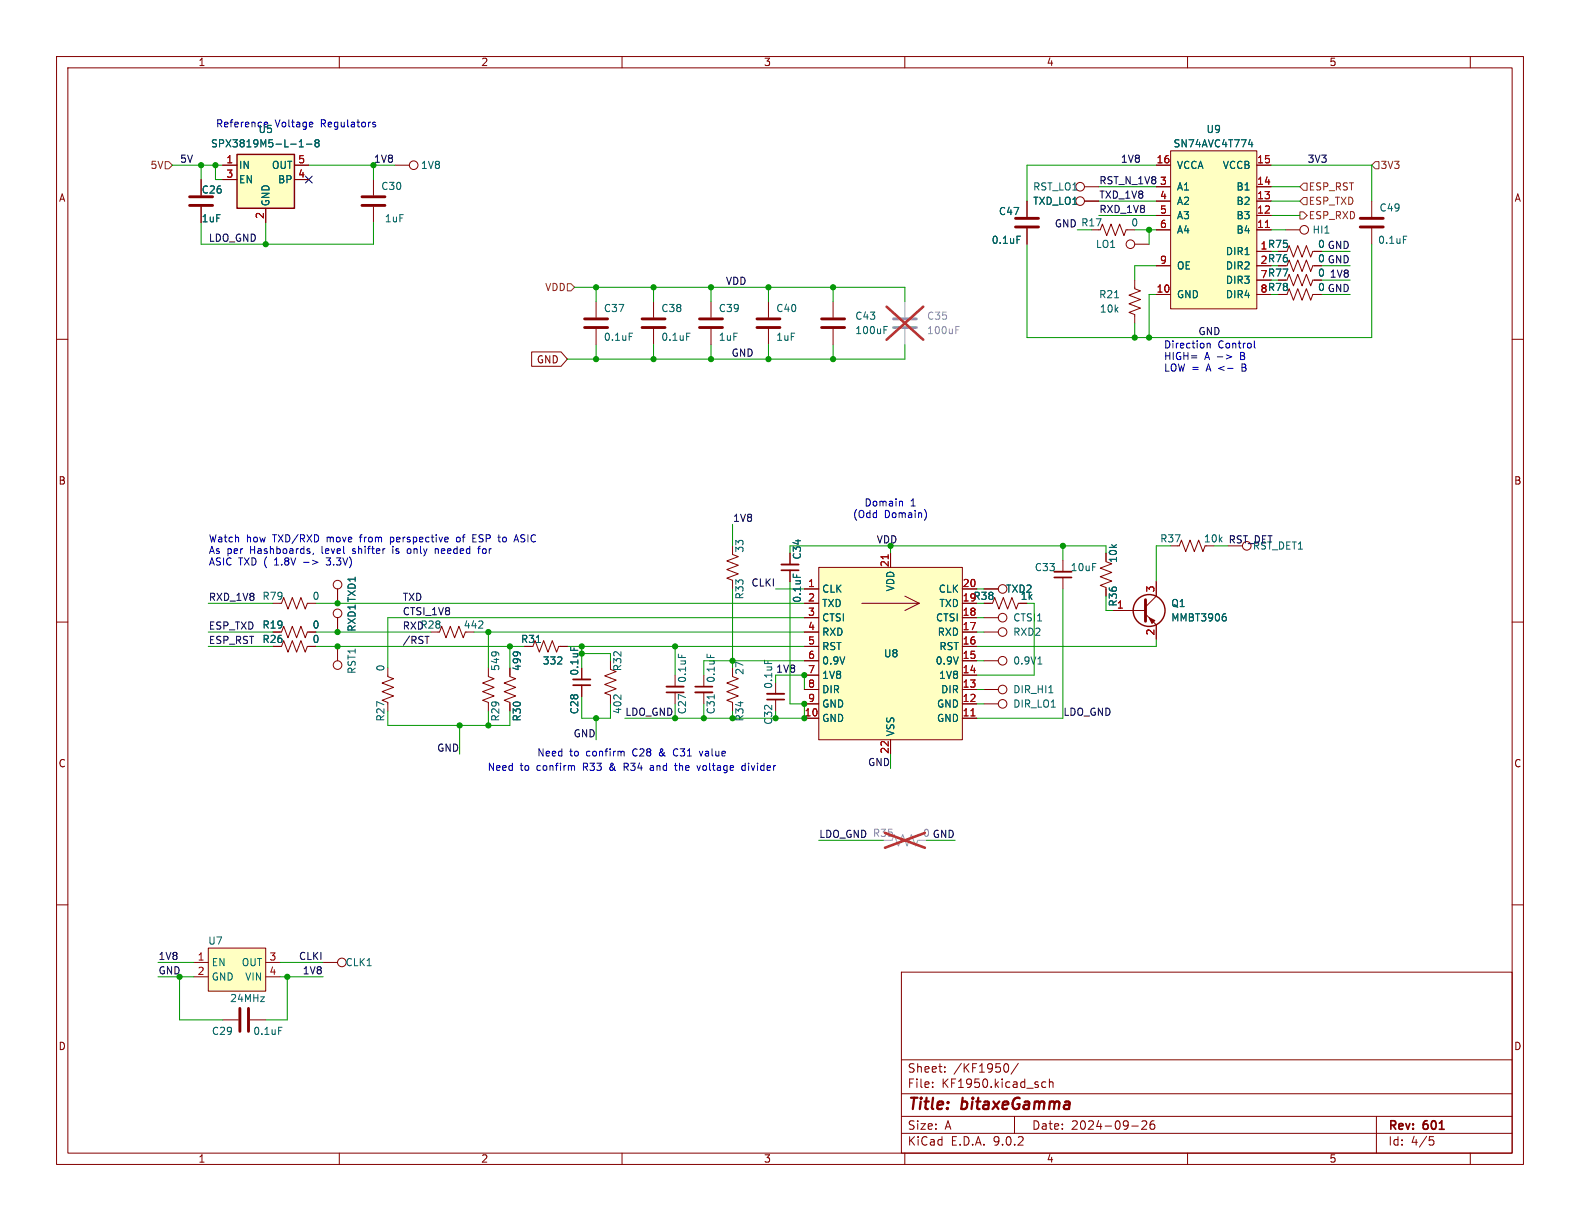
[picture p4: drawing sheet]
<svg xmlns="http://www.w3.org/2000/svg" width="279mm" height="216mm" viewBox="0 0 279 216" stroke-linecap="round" stroke-linejoin="round" font-family="sans-serif">
<g fill="none" stroke="#840000" stroke-width=".18">
<path d="M10 10h259.4v195.9h-259.4zM12 12h255.4v191.9h-255.4zM60 10v2M110 10v2M160 10v2M210 10v2M260 10v2M242.6 35.6v2.8M115.6 53.3v2.8M115.6 58.2v2.8M125.7 53.3v2.8M125.7 58.2v2.8"/>
<path d="M135.9 53.3v2.8M135.9 58.2v2.8M147.3 53.3v2.8M147.3 58.2v2.8M227.6 52.1l.4-1 .7 2 .8-2 .8 2 .7-2 .8 2 .4-1h1.5M227.6 49.5l.4-1 .7 2 .8-2 .8 2 .7-2 .8 2 .4-1h1.5M227.6 47l.4-1 .7 2 .8-2 .8 2 .7-2 .8 2 .4-1h1.5M227.6 44.5l.4-1.1 .7 2.1 .8-2.1 .8 2.1 .7-2.1 .8 2.1 .4-1h1.5M242.6 40.4v2.8M10 60h2M267.4 60h2M129.5 96.5v1.5l1.1 .4-2.1 .8 2.1 .7-2.1 .8 2.1 .8-2.1 .7 1 .4v1.5"/>
<path d="M208.5 96.5l.4-1 .8 2 .7-2 .8 2 .8-2 .7 2 .4-1M10 110h2M49.8 106.7l.4-1 .7 2 .8-2 .8 2 .7-2 .8 2 .4-1h1.5M49.8 111.8l.4-1.1 .7 2.1 .8-2.1 .8 2.1 .7-2.1 .8 2.1 .4-1h1.5M49.8 114.3l.4-1 .7 2 .8-2 .8 2 .7-2 .8 2 .4-1h1.5M59.7 104.1v2.6M59.7 109.2v2.6M59.7 114.3v2.5M68.6 118.1v1.5l1 .4-2 .8 2 .7-2 .8 2 .8-2 .7 1 .4M77.7 111.8l.4-1.1 .8 2.1 .7-2.1 .8 2.1 .8-2.1 .7 2.1 .4-1M86.4 118.1v1.5l1 .4-2.1 .8 2.1 .7-2.1 .8 2.1 .8-2.1 .7 1.1 .4v1.5M94.2 114.3l.4-1 .8 2 .7-2 .8 2 .8-2 .7 2 .4-1h1.5"/>
<path d="M107.9 116.8v1.6l1.1 .3-2.1 .8 2.1 .8-2.1 .7 2.1 .8-2.1 .8 1 .3v1.6M119.4 119.4v2M124.5 119.4v2M174 111.8h2.5M174 116.8h2.5M175.5 106.7l.4-1 .8 2 .7-2 .8 2 .7-2 .8 2 .4-1M196.8 108h5.8M202.6 108.6l1.9 1.9v2.5M204.5 102.9v2.5l-1.9 1.9M267.4 110h2M119.4 122.4v2.1M124.5 122.4v2.1"/>
<path d="M137.2 120.7v2M137.2 123.7v2M174 121.9h2.5M174 124.5h2.5M10 160h2M159.4 171.9h108v32h-108zM267.4 160h2M159.4 197.4h108M159.4 193.4h108M159.4 187.4h108M164.9 192.1v.2M164.9 191.4v.1"/>
<path d="M167.1 189.4v.2M167.1 188.7v.1M177.9 188.1a.81 .81 0 0 1 .5 .6 .81 .81 0 0 1-.3 .8l-.2 .1M179.4 197.4v3M180.1 188l-1.3 1.9M184.2 192l.3 .3 .4-.1M184.9 191.4l-.4-.1-.3 .3M185.6 191.4l.2-.1 .3 .1 .1 .9M185.6 190.8v1.5M200.1 199.1h1.2M201.9 198.3l.6-.1 .2 .1 .1 .3-.9 1.1h.9M204.1 198.2a.59 .59 0 0 0-.7 .6v.6l.1 .2 .4 .1 .2-.2 .1-.5-.1-.2h-.5l-.2 .2"/>
<path d="M243.4 197.4v6.5M60 203.9v2M110 203.9v2M159.4 200.4h108M160 203.9v2M210 203.9v2M252.8 201h.7M252.9 201.6h.4l.3 .2-.2 .6-.5 .1M260 203.9v2"/>
<circle cx="220.5" cy="96.5" r=".76"/>
<circle cx="59.7" cy="108.5" r=".76"/>
<circle cx="59.7" cy="103.4" r=".76"/>
<circle cx="59.7" cy="117.6" r=".76"/>
<circle cx="177.3" cy="111.8" r=".76"/>
<circle cx="177.3" cy="116.8" r=".76"/>
<circle cx="177.3" cy="124.5" r=".76"/>
<circle cx="177.3" cy="121.9" r=".76"/>
</g>
<g fill="none" stroke="#006464" stroke-width=".18">
<path d="M121.4 58.9h.6M156.3 58.3h.4M156.3 57.7h.6M248.2 41.8h.6M84.6 111.1h.8M85.3 109.9v.4M94.9 113.6h.7M98.6 117.4h.8M99.3 116.3v.4M120 115.7v.6M125 115.7v.6M135.2 116.7v.6"/>
<path d="M183.5 117.4h.8M216.5 108.5h.2M216.6 109l.3 .3v.3l-.3 .2M108.7 122.9h.4M109.8 122.9v.8M126.3 122.9v.7M185.5 122.5h.7"/>
</g>
<path d="M240.5 38.6h4.1M113.5 56.4h4.1M113.5 57.9h4.1M123.7 56.4h4.1M123.7 57.9h4.1M133.9 56.4h4M133.9 57.9h4M145.3 56.4h4.1M145.3 57.9h4.1M240.5 40.1h4.1M202.6 106v3.9" fill="none" stroke="#840000" stroke-width=".51"/>
<path d="M158 56.4h4.1M158 57.9h4.1" fill="none" stroke="#a1a1a1" stroke-width=".51"/>
<path d="M160 53.3v2.8M160 58.2v2.8" fill="none" stroke="#a1a1a1" stroke-width=".18"/>
<path d="M169 58.3h.4M169 57.7h.6" fill="none" stroke="#989898" stroke-width=".18"/>
<path d="M156.8 54.2l6.5 5.9M163.3 54.2l-6.5 5.9" fill="none" stroke="#e12e31" stroke-width=".46"/>
<circle cx="203.2" cy="107.9" r="2.82" fill="none" stroke="#840000" stroke-width=".25"/>
<path d="M203.2 109.2l1 .5-.5 .5z" fill="#840000" stroke="#840000" stroke-width=".18"/>
<path d="M117.9 122.4h3M122.9 121.4h3.1M135.6 123.7h3.1" fill="none" stroke="#840000" stroke-width=".3"/>
<path d="M117.9 121.4h3M122.9 122.4h3.1M135.6 122.7h3.1" fill="none" stroke="#840000" stroke-width=".33"/>
<path d="M207 26.7h15.2v27.9h-15.2z" fill="#ffffc2"/>
<g fill="none" stroke="#840000" stroke-width=".18">
<path d="M181.6 35.6v2.8M204.5 29.2h2.5M204.5 33h2.5M204.5 35.6h2.5M204.5 38.1h2.5M207 26.7h15.2v27.9h-15.2zM222.2 29.2h2.6M222.2 33h2.6M222.2 35.6h2.6M222.2 38.1h2.6M181.6 40.4v2.8M204.5 40.6h2.5"/>
<path d="M204.5 47h2.5M204.5 52.1h2.5M222.2 40.6h2.6M222.2 52.1h2.6M222.2 44.5h2.6M222.2 49.5h2.6M102.9 118.1v2M102.9 121.2v2"/>
</g>
<path d="M223.8 40.2h.7" fill="none" stroke="#a90000" stroke-width=".18"/>
<path d="M221.1 24.6l-.3 1h.8M221.4 25.1v.9M179.8 41.8h.7M100.9 114.4v.6" fill="none" stroke="#006464" stroke-width=".18"/>
<path d="M101.3 121.2h3.1" fill="none" stroke="#840000" stroke-width=".3"/>
<path d="M101.3 120.1h3.1" fill="none" stroke="#840000" stroke-width=".33"/>
<path d="M179.6 38.6h4M179.6 40.1h4" fill="none" stroke="#840000" stroke-width=".51"/>
<path d="M41.9 27.3h10.2v9.5h-10.2z" fill="#ffffc2"/>
<path d="M41.9 27.3h10.2v9.5h-10.2z" fill="none" stroke="#840000" stroke-width=".25"/>
<g fill="none" stroke="#840000" stroke-width=".18">
<path d="M35.6 31.8v2.7M35.6 36.6v2.8M39.4 29.2h2.5M39.4 31.8h2.5M47 36.8v2.6M52.1 29.2h2.5M52.1 31.8h2.5M66 31.8v2.7M66 36.6v2.8M69.8 29.2h2.6M191.8 35.6h2.5M191.8 33h2.5"/>
<path d="M105.4 53.3v2.8M105.4 58.2v2.8M194.6 40.6l.3-1 .8 2.1 .8-2.1 .7 2.1 .8-2.1 .8 2.1 .3-1.1h1.6M200.7 49.5v1.6l1 .3-2.1 .8 2.1 .8-2.1 .7 2.1 .8-2.1 .7 1.1 .4v1.6M200.7 43.2h2.5M227.3 40.6h2.6M139.7 97.8v2M195.6 97.8v1.5l1 .4-2 .8 2 .7-2 .8 2 .7-2 .8 1 .4v1.5M129.5 118.1v1.5l1.1 .4-2.1 .8 2.1 .7-2.1 .8 2.1 .8-2.1 .7 1 .4v1.5M139.7 100.8v2.1M57.1 170.2h2.6"/>
<circle cx="73.2" cy="29.2" r=".76"/>
<circle cx="191" cy="35.6" r=".76"/>
<circle cx="191" cy="33" r=".76"/>
<circle cx="199.9" cy="43.2" r=".76"/>
<circle cx="230.6" cy="40.6" r=".76"/>
<circle cx="60.5" cy="170.2" r=".76"/>
</g>
<path d="M52.9 26h.7M52.9 25.1l.4-.4v1.3M54.2 25.5h1M55.9 25.3l-.2 .2 .1 .4 .1 .1 .4-.1 .1-.2v-.2l-.2-.2M55.9 25.3l-.2-.3 .2-.3h.3l.2 .3-.2 .3M55.9 25.3h.3M111.3 58.9h.6M197.1 52.6h.7M140.3 101.5v.6" fill="none" stroke="#006464" stroke-width=".18"/>
<path d="M33.5 34.8h4.1M33.5 36.3h4.1M64 34.8h4.1M64 36.3h4.1M103.4 56.4h4M103.4 57.9h4" fill="none" stroke="#840000" stroke-width=".51"/>
<path d="M157.7 148.6l.4-1 .8 2 .7-2 .8 2 .8-2 .7 2 .4-1h1.5" fill="none" stroke="#a1a1a1" stroke-width=".18"/>
<path d="M156.5 147.3l7.1 2.6M163.6 147.3l-7.1 2.6" fill="none" stroke="#e12e31" stroke-width=".46"/>
<path d="M138.2 100.8h3" fill="none" stroke="#840000" stroke-width=".3"/>
<path d="M138.2 99.8h3" fill="none" stroke="#840000" stroke-width=".33"/>
<path d="M144.8 100.3h25.4v30.5h-25.4z" fill="#ffffc2"/>
<g fill="none" stroke="#840000" stroke-width=".18">
<path d="M157.5 97.8v2.5M90.2 118.1v1.5l1 .4-2 .8 2 .7-2 .8 2 .8-2 .7 1 .4v1.5M142.2 106.7h2.6M142.2 104.1h2.6M142.2 109.2h2.6M142.2 111.8h2.6M142.2 114.3h2.6M142.2 116.8h2.6M142.2 119.4h2.6M144.8 100.3h25.4v30.5h-25.4zM152.4 106.7h10.2M160 105.4l2.6 1.3"/>
<path d="M162.6 106.7l-2.6 1.3M170.2 104.1h2.5M170.2 109.2h2.5M170.2 111.8h2.5M170.2 114.3h2.5M170.2 116.8h2.5M170.2 119.4h2.5M142.2 121.9h2.6M142.2 124.5h2.6M142.2 127h2.6M157.5 130.8v2.6M170.2 121.9h2.5"/>
<path d="M170.2 124.5h2.5M170.2 127h2.5M39.4 180.3h2.8M44.2 180.3h2.8"/>
</g>
<path d="M157.1 98.1v.7M171.7 126.6h.7" fill="none" stroke="#a90000" stroke-width=".18"/>
<path d="M42.4 178.3v4.1M43.9 178.3v4.1" fill="none" stroke="#840000" stroke-width=".51"/>
<path d="M49.3 181.6h.6" fill="none" stroke="#006464" stroke-width=".18"/>
<path d="M36.8 167.6h10.2v7.7h-10.2z" fill="#ffffc2"/>
<g fill="none" stroke="#840000" stroke-width=".18">
<path d="M35.6 31.8v2.7M35.6 36.6v2.8M39.4 29.2h2.5M39.4 31.8h2.5M47 36.8v2.6M52.1 29.2h2.5M52.1 31.8h2.5M181.6 35.6v2.8M191.8 35.6h2.5M204.5 29.2h2.5M204.5 35.6h2.5M204.5 33h2.5"/>
<path d="M204.5 38.1h2.5M222.2 29.2h2.6M222.2 35.6h2.6M222.2 33h2.6M222.2 38.1h2.6M181.6 40.4v2.8M204.5 40.6h2.5M204.5 47h2.5M204.5 52.1h2.5M222.2 40.6h2.6M222.2 52.1h2.6M222.2 44.5h2.6"/>
<path d="M222.2 49.5h2.6M232.4 47h1.3M232.4 52.1h1.3M232.4 44.5h1.3M232.4 49.5h1.3M94 62.2h5.2l1.1 1.3-1.1 1.3h-5.2zM139.7 97.8v2M157.5 97.8v2.5M188 99.1v2M195.6 97.8v1.3M54.6 114.3h1.3M54.6 111.8h1.3"/>
<path d="M59.7 104.1v2.6M59.7 109.2v2.6M90.2 118.1v1.3M99.1 114.3h1.2M102.9 118.1v2M139.7 100.8v2.1M142.2 109.2h2.6M142.2 104.1h2.6M142.2 114.3h2.6M142.2 111.8h2.6M142.2 106.7h2.6M142.2 116.8h2.6"/>
<path d="M142.2 119.4h2.6M170.2 109.2h2.5M170.2 104.1h2.5M170.2 114.3h2.5M170.2 111.8h2.5M170.2 116.8h2.5M170.2 119.4h2.5M174 109.2h2.5M174 104.1h2.5M188 102.1v2M195.6 104.1v1.3M196.8 108h2.6"/>
<path d="M204.5 102.9v2.5M204.5 110.5v2.5M90.2 124.5v1.2M102.9 121.2v2M142.2 121.9h2.6M142.2 124.5h2.6M142.2 127h2.6M157.5 130.8v2.6M170.2 121.9h2.5M170.2 124.5h2.5M170.2 127h2.5M34.3 170.2h2.5"/>
<path d="M34.3 172.7h2.5M36.8 167.6h10.2v7.7h-10.2zM47 170.2h2.5M47 172.7h2.5"/>
<circle cx="177.3" cy="109.2" r=".76"/>
<circle cx="177.3" cy="104.1" r=".76"/>
</g>
<path d="M186.4 102.1h3.1" fill="none" stroke="#840000" stroke-width=".3"/>
<path d="M186.4 101.1h3.1" fill="none" stroke="#840000" stroke-width=".33"/>
<path d="M29.2 28.6h.6l.7 .6-.7 .6h-.6zM229.9 37.5h.6l.6 .6-.6 .6h-.6zM229.9 35.6l.6-.7h.6v1.3h-.6zM230.5 32.4h.6v1.3h-.6l-.6-.7zM243.2 28.6h.6v1.2h-.6l-.6-.6zM100.3 50.2h.7l.6 .6-.6 .6h-.7z" fill="none" stroke="#725600" stroke-width=".18"/>
<path d="M75.2 112.5h.7" fill="none" stroke="#0f0f0f" stroke-width=".18"/>
<g fill="none" stroke="#009600" stroke-width=".18">
<path d="M30.5 29.2h8.9M35.6 29.2v2.6M35.6 39.4v3.8h30.4v-3.8M38.1 29.2v2.6h1.3M47 39.4v3.8M54.6 29.2h15.2M66 29.2v2.6M194.3 35.6h10.2M194.3 33h10.2M194.3 38.1h10.2M204.5 29.2h-22.9v6.4M224.8 29.2h17.8v6.4"/>
<path d="M224.8 35.6h5.1M224.8 33h5.1M224.8 38.1h5.1M101.6 50.8h58.4v2.5M105.4 50.8v2.5M115.6 50.8v2.5M125.7 50.8v2.5M135.9 50.8v2.5M147.3 50.8v2.5M181.6 43.2v16.5h61v-16.5M200.7 57.2v2.5M200.7 40.6h3.8"/>
<path d="M203.2 40.6v2.6M204.5 52.1h-1.3v7.6M204.5 47h-3.8v2.5M224.8 40.6h2.5M233.7 52.1h5.1M233.7 47h5.1M233.7 44.5h5.1M233.7 49.5h5.1M105.4 61v2.5M115.6 61v2.5M125.7 61v2.5M135.9 61v2.5"/>
<path d="M147.3 61v2.5M160 61v2.5h-59.7M129.5 92.7v3.8M139.7 97.8v-1.3h55.9v1.3M157.5 96.5v1.3M188 96.5v2.6M207 96.5h-2.5v6.4M214.6 96.5h2.6M36.8 114.3h11.5M36.8 106.7h11.5M36.8 111.8h11.5M55.9 114.3h36.8"/>
<path d="M55.9 106.7h86.3M55.9 111.8h20.3M83.8 111.8h58.4M86.4 111.8v6.3M90.2 114.3v3.8M100.3 114.3h41.9M102.9 114.3v1.3h5v1.2M119.4 114.3v5.1M129.5 104.1v14M137.2 119.4h5v2.5M137.2 104.1h5M139.7 102.9v21.6h2.5v2.5h-31.7"/>
<path d="M142.2 116.8h-17.7v2.6M142.2 109.2h-73.6v8.9M172.7 116.8h1.3M172.7 104.1h1.3M172.7 111.8h1.3M172.7 109.2h1.3M181.6 106.7h1.3v12.7h-10.2M188 104.1v22.9h-15.3M195.6 105.4v2.6h1.2M204.5 113v1.3h-31.8M68.6 125.7v2.6h21.6v-2.6M81.3 128.3v5.1"/>
<path d="M86.4 125.7v2.6M102.9 123.2v3.8h5v-2.5M105.4 127v3.8M119.4 124.5v2.5M124.5 124.5v2.5M129.5 125.7v1.3M157.5 133.4v2.5M172.7 124.5h1.3M172.7 121.9h1.3M144.8 148.6h11.4M163.8 148.6h5.1M27.9 172.7h6.4"/>
<path d="M27.9 170.2h6.4M31.7 172.7v7.6h7.7M49.5 172.7h7.6M49.5 170.2h7.6M50.8 172.7v7.6h-3.8"/>
</g>
<path d="M54 31.1l1.2 1.3M55.2 31.1l-1.2 1.3" fill="none" stroke="#000084" stroke-width=".18"/>
<g fill="none" stroke="#0000c2" stroke-width=".18">
<path d="M46.8 21.7l.4-.1 .1 .3M55.1 21.6l.2 .3-.6 .1M55.3 22.4h-.2M65.9 21.8l.5 .4-.1 .2h-.4M66.4 21.7l-.3-.1-.2 .2M213.5 60.7v.8M213.5 60.8l.1-.1 .3 .1 .1 .7M216.8 62.7l1 .4-1 .4M217.1 65.1h1M221.8 60.3v1.1l.2 .1M54.8 97.5v.3M55.4 97.8l-.1 .3"/>
<path d="M57.7 99.8l.2 .1M69 95v1.3M69 95.8h.2M69.2 95h-.2M69.5 97v.9M72.4 97l-.3 .1-.1 .2 .1 .5 .3 .1M77 97.1l.3-.1 .2 .2M77 97v.9M79.2 95l.1 .3-.6 .1M81.1 95h-.3l-.1 .2 .1 .5 .3 .1M83.6 95.8h.6M83.6 95.2h.4"/>
<path d="M83.6 94.6h.6M84.5 97h.4M84.8 96.6l-.2 .2v1.1M91 95.5h.6M91.3 94.6l.4 1.2M159.2 88.6l.4 .2v.7M163.5 90.1a1.49 1.49 0 0 1 0 1.8M101.2 135.4l.4 .2v.6M110 132.8l.4 .2v.7M110.4 135.6h.5M110.9 134.9h-.5v1.3M115.4 135.4h-.4"/>
<path d="M115.4 135.7h-.3l-.1 .2v.3h.4M119.3 135.4h.4M119.3 132.5l-.2 .5 .2 .6M119.4 134.9v1.1l.3 .2M123.3 135.4l.3 .8 .3-.8M123.7 132.8l.3 .9 .3-.9M131.8 135.4h-.4l-.2 .2 .1 .6h.5M131.8 134.9v1.3"/>
</g>
<g fill="none" stroke="#006464" stroke-width=".18">
<path d="M52.9 26h.7M52.9 25.1l.4-.4v1.3M54.2 25.5h1M55.9 25.3l-.2 .2 .1 .4 .1 .1 .4-.1 .1-.2v-.2l-.2-.2M55.9 25.3l-.2-.3 .2-.3h.3l.2 .3-.2 .3M55.9 25.3h.3M221.1 24.6l-.3 1h.8M221.4 25.1v.9M179.8 41.8h.7M94.9 113.6h.7M98.6 117.4h.8M99.3 116.3v.4"/>
<path d="M100.9 114.4v.6M140.3 101.5v.6M216.5 108.5h.2M216.6 109l.3 .3v.3l-.3 .2"/>
</g>
<path d="M223.8 40.2h.7M157.1 98.1v.7M171.7 126.6h.7" fill="none" stroke="#a90000" stroke-width=".18"/>
<g fill="#009600" stroke="#009600" stroke-width=".18">
<circle cx="125.7" cy="50.8" r=".46"/>
<circle cx="135.9" cy="50.8" r=".46"/>
<circle cx="125.7" cy="63.5" r=".46"/>
<circle cx="119.4" cy="114.3" r=".46"/>
<circle cx="129.5" cy="116.8" r=".46"/>
<circle cx="135.9" cy="63.5" r=".46"/>
<circle cx="142.2" cy="119.4" r=".46"/>
<circle cx="38.1" cy="29.2" r=".46"/>
<circle cx="115.6" cy="63.5" r=".46"/>
<circle cx="115.6" cy="50.8" r=".46"/>
<circle cx="47" cy="43.2" r=".46"/>
<circle cx="66" cy="29.2" r=".46"/>
<circle cx="35.6" cy="29.2" r=".46"/>
<circle cx="105.4" cy="50.8" r=".46"/>
<circle cx="105.4" cy="127" r=".46"/>
<circle cx="86.4" cy="111.8" r=".46"/>
<circle cx="86.4" cy="128.3" r=".46"/>
<circle cx="90.2" cy="114.3" r=".46"/>
<circle cx="102.9" cy="114.3" r=".46"/>
<circle cx="102.9" cy="115.6" r=".46"/>
<circle cx="50.8" cy="172.7" r=".46"/>
<circle cx="31.7" cy="172.7" r=".46"/>
<circle cx="81.3" cy="128.3" r=".46"/>
<circle cx="59.7" cy="114.3" r=".46"/>
<circle cx="105.4" cy="63.5" r=".46"/>
<circle cx="59.7" cy="111.8" r=".46"/>
<circle cx="59.7" cy="106.7" r=".46"/>
<circle cx="129.5" cy="127" r=".46"/>
<circle cx="119.4" cy="127" r=".46"/>
<circle cx="124.5" cy="127" r=".46"/>
<circle cx="188" cy="96.5" r=".46"/>
<circle cx="157.5" cy="96.5" r=".46"/>
<circle cx="200.7" cy="59.7" r=".46"/>
<circle cx="147.3" cy="50.8" r=".46"/>
<circle cx="147.3" cy="63.5" r=".46"/>
<circle cx="137.2" cy="127" r=".46"/>
<circle cx="142.2" cy="124.5" r=".46"/>
<circle cx="142.2" cy="127" r=".46"/>
<circle cx="203.2" cy="59.7" r=".46"/>
<circle cx="203.2" cy="40.6" r=".46"/>
</g>
<g font-size="2.8" fill="#840000">
<text x="160.4" y="196.8">Title:</text>
<text x="170.1" y="196.8">bitaxeGamma</text>
</g>
<g font-size="2.1" fill="#840000">
<text x="160.4" y="189.9">Sheet:</text>
<text x="168.6" y="189.9">/KF1950/</text>
<text x="160.4" y="192.6">File:</text>
<text x="166.5" y="192.6">KF1950.kicad_sch</text>
<text x="160.4" y="202.8">KiCad</text>
<text x="160.4" y="200">Size:</text>
<text x="167.1" y="200">A</text>
<text x="168.1" y="202.8">E.D.A.</text>
<text x="175.7" y="202.8">9.0.2</text>
<text x="182.4" y="200">Date:</text>
<text x="189.4" y="200">2024-09-26</text>
<text x="245.4" y="200.2">Rev:</text>
<text x="245.4" y="202.8">Id:</text>
<text x="249.5" y="202.8">4/5</text>
<text x="251.8" y="200.2">601</text>
</g>
<g font-size="1.8" fill="#840000">
<text x="35" y="11.9">1</text>
<text x="85" y="11.9">2</text>
<text x="135" y="11.9">3</text>
<text x="185" y="11.9">4</text>
<text x="235" y="11.9">5</text>
<text x="10.3" y="35.9">A</text>
<text x="267.7" y="35.9">A</text>
<text x="222.8" y="44.2">1 R75</text>
<text x="222.8" y="46.7">2 R76</text>
<text x="222.8" y="49.3">7 R77</text>
<text x="222.8" y="51.8">8 R78</text>
<text x="94.8" y="64.5">GND</text>
<text x="10.3" y="85.9">B</text>
<text x="267.7" y="85.9">B</text>
<text x="46.3" y="111.4">R19</text>
<text x="46.3" y="113.9">R26</text>
<text x="92" y="113.9">R31</text>
<text x="10.3" y="135.9">C</text>
<text x="267.7" y="135.9">C</text>
<text x="10.3" y="185.9">D</text>
<text x="267.7" y="185.9">D</text>
<text x="35" y="205.8">1</text>
<text x="85" y="205.8">2</text>
<text x="135" y="205.8">3</text>
<text x="185" y="205.8">4</text>
<text x="235" y="205.8">5</text>
</g>
<g font-size="1.8" fill="#0000c2">
<text x="38.1" y="22.6">Reference</text>
<text x="48.6" y="22.6">Voltage</text>
<text x="56.8" y="22.6">Regulators</text>
<text x="205.7" y="61.7">Direction</text>
<text x="205.7" y="63.7">HIGH=</text>
<text x="205.7" y="65.8">LOW =</text>
<text x="213" y="63.7">A -&gt;</text>
<text x="213.5" y="65.8">A &lt;-</text>
<text x="215.4" y="61.7">Control</text>
<text x="219.6" y="63.7">B</text>
<text x="220" y="65.8">B</text>
<text x="152.8" y="89.8">Domain</text>
<text x="161" y="89.8">1</text>
<text x="36.8" y="96">Watch</text>
<text x="43.6" y="96">how</text>
<text x="48.4" y="96">TXD/RXD</text>
<text x="58.1" y="96">move</text>
<text x="64.1" y="96">from</text>
<text x="69.7" y="96">perspective</text>
<text x="81.6" y="96">of</text>
<text x="84.6" y="96">ESP</text>
<text x="89.4" y="96">to</text>
<text x="92.5" y="96">ASIC</text>
<text x="150.7" y="91.8">(Odd</text>
<text x="156.4" y="91.8">Domain)</text>
<text x="36.8" y="98">As per</text>
<text x="36.8" y="100.1">ASIC TXD (</text>
<text x="44.3" y="98">Hashboards,</text>
<text x="48.8" y="100.1">1.8V</text>
<text x="54.1" y="100.1">-&gt;</text>
<text x="57.2" y="98">level</text>
<text x="58.4" y="100.1">3.3V)</text>
<text x="62.8" y="98">shifter</text>
<text x="70.1" y="98">is</text>
<text x="72.9" y="98">only</text>
<text x="78" y="98">needed</text>
<text x="85.9" y="98">for</text>
<text x="86.1" y="136.5">Need</text>
<text x="92" y="136.5">to</text>
<text x="94.9" y="134">Need</text>
<text x="95" y="136.5">confirm</text>
<text x="100.7" y="134">to</text>
<text x="103.4" y="136.5">R33</text>
<text x="103.8" y="134">confirm</text>
<text x="108.2" y="136.5">&amp;</text>
<text x="111" y="136.5">R34</text>
<text x="112.1" y="134">C28</text>
<text x="115.8" y="136.5">and</text>
<text x="117" y="134">&amp;</text>
<text x="119.8" y="134">C31</text>
<text x="120.5" y="136.5">the</text>
<text x="124.6" y="136.5">voltage</text>
<text x="124.6" y="134">value</text>
<text x="132.7" y="136.5">divider</text>
</g>
<g font-size="1.8" fill="#006464">
<text x="45.6" y="23.7">U5</text>
<text x="213.3" y="23.7">U9</text>
<text x="37.2" y="26.3">SPX3819M5-L-1-8</text>
<text x="207.4" y="26.3">SN74AVC4T774</text>
<text x="35.6" y="34.4">C26</text>
<text x="42.2" y="30.1">IN</text>
<text x="42.2" y="32.6">EN</text>
<text x="48" y="30.1">OUT</text>
<text x="49.1" y="32.6">BP</text>
<text x="67.3" y="33.8">C30</text>
<text x="74.3" y="30.1">1V8</text>
<text x="182.6" y="33.9">RST_LO1</text>
<text x="208" y="30.1">VCCA</text>
<text x="208" y="33.9">A1</text>
<text x="216.1" y="30.1">VCCB</text>
<text x="218.6" y="33.9">B1</text>
<text x="35.6" y="39.5">1uF</text>
<text x="47.9" y="36.6" transform="rotate(-90 47.9 36.6)">GND</text>
<text x="68" y="39.5">1uF</text>
<text x="176.5" y="38.2">C47</text>
<text x="182.6" y="36.4">TXD_LO1</text>
<text x="200" y="40.2">0</text>
<text x="208" y="36.4">A2</text>
<text x="208" y="39">A3</text>
<text x="208" y="41.5">A4</text>
<text x="218.6" y="36.4">B2</text>
<text x="218.6" y="39">B3</text>
<text x="218.6" y="41.5">B4</text>
<text x="232" y="41.5">HI1</text>
<text x="243.8" y="37.6">C49</text>
<text x="175.3" y="43.3">0.1uF</text>
<text x="193.7" y="44">LO1</text>
<text x="208" y="47.9">OE</text>
<text x="216.7" y="45.3">DIR1</text>
<text x="216.7" y="47.9">DIR2</text>
<text x="233" y="44">0</text>
<text x="233" y="46.6">0</text>
<text x="243.6" y="43.3">0.1uF</text>
<text x="194.3" y="52.9">R21</text>
<text x="208" y="52.9">GND</text>
<text x="216.7" y="50.4">DIR3</text>
<text x="216.7" y="52.9">DIR4</text>
<text x="233" y="49.1">0</text>
<text x="233" y="51.7">0</text>
<text x="106.7" y="55.4">C37</text>
<text x="116.8" y="55.4">C38</text>
<text x="127" y="55.4">C39</text>
<text x="137.2" y="55.4">C40</text>
<text x="151.1" y="59.3">100uF</text>
<text x="151.1" y="56.7">C43</text>
<text x="194.4" y="55.5">10k</text>
<text x="106.7" y="60.5">0.1uF</text>
<text x="116.8" y="60.5">0.1uF</text>
<text x="127" y="60.5">1uF</text>
<text x="137.2" y="60.5">1uF</text>
<text x="131.7" y="97.8" transform="rotate(-90 131.7 97.8)">33</text>
<text x="141.8" y="99.1" transform="rotate(-90 141.8 99.1)">C34</text>
<text x="182.9" y="101.2">C33</text>
<text x="189.2" y="101.2">10uF</text>
<text x="197.7" y="99.6" transform="rotate(-90 197.7 99.6)">10k</text>
<text x="205.1" y="96.1">R37</text>
<text x="212.8" y="96.1">10k</text>
<text x="221.5" y="97.4">RST_DET1</text>
<text x="46.3" y="106.3">R79</text>
<text x="55.2" y="106.3">0</text>
<text x="63.1" y="106.6" transform="rotate(-90 63.1 106.6)">TXD1</text>
<text x="131.7" y="106.1" transform="rotate(-90 131.7 106.1)">R33</text>
<text x="141.8" y="106.7" transform="rotate(-90 141.8 106.7)">0.1uF</text>
<text x="145.3" y="105">CLK</text>
<text x="145.3" y="107.5">TXD</text>
<text x="158.3" y="104.7" transform="rotate(-90 158.3 104.7)">VDD</text>
<text x="165.9" y="105">CLK</text>
<text x="166" y="107.5">TXD</text>
<text x="177.8" y="105">TXD2</text>
<text x="180.4" y="106.3">1k</text>
<text x="197.7" y="107.4" transform="rotate(-90 197.7 107.4)">R36</text>
<text x="207" y="107.5">Q1</text>
<text x="55.2" y="111.4">0</text>
<text x="55.2" y="113.9">0</text>
<text x="63.1" y="111.8" transform="rotate(-90 63.1 111.8)">RXD1</text>
<text x="81.9" y="111.4">442</text>
<text x="145.3" y="110.1">CTSI</text>
<text x="145.3" y="112.6">RXD</text>
<text x="165.4" y="110.1">CTSI</text>
<text x="165.7" y="112.6">RXD</text>
<text x="179.1" y="112.6">RXD2</text>
<text x="179.1" y="110.1">CTSI1</text>
<text x="207" y="110.1">MMBT3906</text>
<text x="63.1" y="119.3" transform="rotate(-90 63.1 119.3)">RST1</text>
<text x="68.2" y="118.8" transform="rotate(-90 68.2 118.8)">0</text>
<text x="88.5" y="118.8" transform="rotate(-90 88.5 118.8)">549</text>
<text x="92.3" y="118.8" transform="rotate(-90 92.3 118.8)">499</text>
<text x="95.9" y="117.7">332</text>
<text x="102.5" y="119.6" transform="rotate(-90 102.5 119.6)">0.1uF</text>
<text x="110.1" y="118.8" transform="rotate(-90 110.1 118.8)">R32</text>
<text x="131.7" y="119.4" transform="rotate(-90 131.7 119.4)">27</text>
<text x="145.3" y="115.2">RST</text>
<text x="145.3" y="117.7">0.9V</text>
<text x="156.2" y="116.4">U8</text>
<text x="165.4" y="117.7">0.9V</text>
<text x="166" y="115.2">RST</text>
<text x="179.1" y="117.7">0.9V1</text>
<text x="121.5" y="120.8" transform="rotate(-90 121.5 120.8)">0.1uF</text>
<text x="126.6" y="120.8" transform="rotate(-90 126.6 120.8)">0.1uF</text>
<text x="145.3" y="120.2">1V8</text>
<text x="145.3" y="122.8">DIR</text>
<text x="145.3" y="125.3">GND</text>
<text x="165.6" y="125.3">GND</text>
<text x="166" y="120.2">1V8</text>
<text x="166.3" y="122.8">DIR</text>
<text x="179.1" y="125.3">DIR_LO1</text>
<text x="179.1" y="122.8">DIR_HI1</text>
<text x="68.2" y="127.7" transform="rotate(-90 68.2 127.7)">R27</text>
<text x="88.5" y="127.7" transform="rotate(-90 88.5 127.7)">R29</text>
<text x="92.3" y="127.7" transform="rotate(-90 92.3 127.7)">R30</text>
<text x="102.5" y="126.4" transform="rotate(-90 102.5 126.4)">C28</text>
<text x="110.1" y="126.4" transform="rotate(-90 110.1 126.4)">402</text>
<text x="121.5" y="126.4" transform="rotate(-90 121.5 126.4)">C27</text>
<text x="126.6" y="126.4" transform="rotate(-90 126.6 126.4)">C31</text>
<text x="131.7" y="127.7" transform="rotate(-90 131.7 127.7)">R34</text>
<text x="145.3" y="127.9">GND</text>
<text x="158.3" y="130.3" transform="rotate(-90 158.3 130.3)">VSS</text>
<text x="165.6" y="127.9">GND</text>
<text x="36.7" y="167.2">U7</text>
<text x="37.3" y="171">EN</text>
<text x="37.3" y="173.6">GND</text>
<text x="42.7" y="171">OUT</text>
<text x="43.3" y="173.6">VIN</text>
<text x="61" y="171">CLK1</text>
<text x="40.6" y="177.4">24MHz</text>
<text x="37.4" y="183.2">C29</text>
<text x="44.7" y="183.2">0.1uF</text>
</g>
<g font-size="1.8" fill="#0f0f0f">
<text x="31.7" y="28.9">5V</text>
<text x="66" y="28.9">1V8</text>
<text x="198.1" y="28.9">1V8</text>
<text x="231.1" y="28.9">3V3</text>
<text x="194.3" y="32.7">RST_N_1V8</text>
<text x="194.3" y="35.2">TXD_1V8</text>
<text x="194.3" y="37.8">RXD_1V8</text>
<text x="36.8" y="42.8">LDO_GND</text>
<text x="233" y="46.6">0 GND</text>
<text x="233" y="44">0 GND</text>
<text x="128.3" y="50.5">VDD</text>
<text x="233" y="51.7">0 GND</text>
<text x="235" y="49.2">1V8</text>
<text x="211.8" y="59.3">GND</text>
<text x="129.3" y="63.2">GND</text>
<text x="129.5" y="92.4">1V8</text>
<text x="154.9" y="96.2">VDD</text>
<text x="217.2" y="96.2">RST_DET</text>
<text x="36.8" y="106.3">RXD_1V8</text>
<text x="71.1" y="106.3">TXD</text>
<text x="132.8" y="103.8">CLKI</text>
<text x="36.8" y="114">ESP_RST</text>
<text x="36.8" y="111.4">ESP_TXD</text>
<text x="71.1" y="108.9">CTSI_1V8</text>
<text x="71.1" y="111.4">RXDR28</text>
<text x="71.1" y="114">/RST</text>
<text x="137.2" y="119">1V8</text>
<text x="101.3" y="130.5">GND</text>
<text x="110.5" y="126.7">LDO_GND</text>
<text x="188" y="126.7">LDO_GND</text>
<text x="77.2" y="133">GND</text>
<text x="153.4" y="135.5">GND</text>
<text x="144.8" y="148.2">LDO_GND R35</text>
<text x="163.1" y="148.2">0 GND</text>
<text x="27.9" y="172.4">GND</text>
<text x="27.9" y="169.8">1V8</text>
<text x="52.8" y="169.8">CLKI</text>
<text x="53.4" y="172.4">1V8</text>
</g>
<g font-size="1.8" fill="#a90000">
<text x="39.9" y="29">1</text>
<text x="52.6" y="29">5</text>
<text x="204.4" y="29">16</text>
<text x="222.2" y="29">15</text>
<text x="39.9" y="31.5">3</text>
<text x="52.6" y="31.5">4</text>
<text x="205" y="32.8">3</text>
<text x="205" y="35.3">4</text>
<text x="222.2" y="32.8">14</text>
<text x="222.2" y="35.3">13</text>
<text x="46.7" y="38.8" transform="rotate(-90 46.7 38.8)">2</text>
<text x="205" y="37.8">5</text>
<text x="205" y="40.4">6</text>
<text x="222.2" y="37.8">12</text>
<text x="222.2" y="40.4">11</text>
<text x="205" y="46.7">9</text>
<text x="204.4" y="51.8">10</text>
<text x="157.2" y="100.4" transform="rotate(-90 157.2 100.4)">21</text>
<text x="142.8" y="103.9">1</text>
<text x="142.8" y="106.4">2</text>
<text x="170.1" y="103.9">20</text>
<text x="170.1" y="106.4">19R38</text>
<text x="197.4" y="107.7">1</text>
<text x="204.2" y="104.8" transform="rotate(-90 204.2 104.8)">3</text>
<text x="142.8" y="109">3</text>
<text x="142.8" y="111.5">4</text>
<text x="170.1" y="109">18</text>
<text x="170.1" y="111.5">17</text>
<text x="204.2" y="112.5" transform="rotate(-90 204.2 112.5)">2</text>
<text x="142.8" y="114">5</text>
<text x="142.8" y="116.6">6</text>
<text x="142.8" y="119.1">7</text>
<text x="170.1" y="114">16</text>
<text x="170.1" y="116.6">15</text>
<text x="170.1" y="119.1">14</text>
<text x="142.8" y="121.7">8</text>
<text x="142.8" y="124.2">9</text>
<text x="170.1" y="121.7">13</text>
<text x="170.1" y="124.2">12</text>
<text x="142.2" y="126.7">10</text>
<text x="170.1" y="126.7">11</text>
<text x="157.2" y="133.4" transform="rotate(-90 157.2 133.4)">22</text>
<text x="34.9" y="169.9">1</text>
<text x="34.9" y="172.5">2</text>
<text x="47.6" y="169.9">3</text>
<text x="47.6" y="172.5">4</text>
</g>
<g font-size="1.8" fill="#725600">
<text x="26.5" y="30.1">5V</text>
<text x="231.3" y="33.9">ESP_RST</text>
<text x="244" y="30.1">3V3</text>
<text x="231.3" y="39">ESP_RXD</text>
<text x="231.3" y="36.4">ESP_TXD</text>
<text x="96.3" y="51.7">VDD</text>
</g>
<g font-size="1.8" fill="#009600">
<text x="186.4" y="40.3">GND R17</text>
<text x="136.8" y="121.9" transform="rotate(-90 136.8 121.9)">0.1uF</text>
<text x="136.8" y="128.3" transform="rotate(-90 136.8 128.3)">C32</text>
</g>
<g font-size="1.8" fill="#989898">
<text x="163.8" y="59.3">100uF</text>
<text x="163.8" y="56.7">C35</text>
</g>
</svg>
